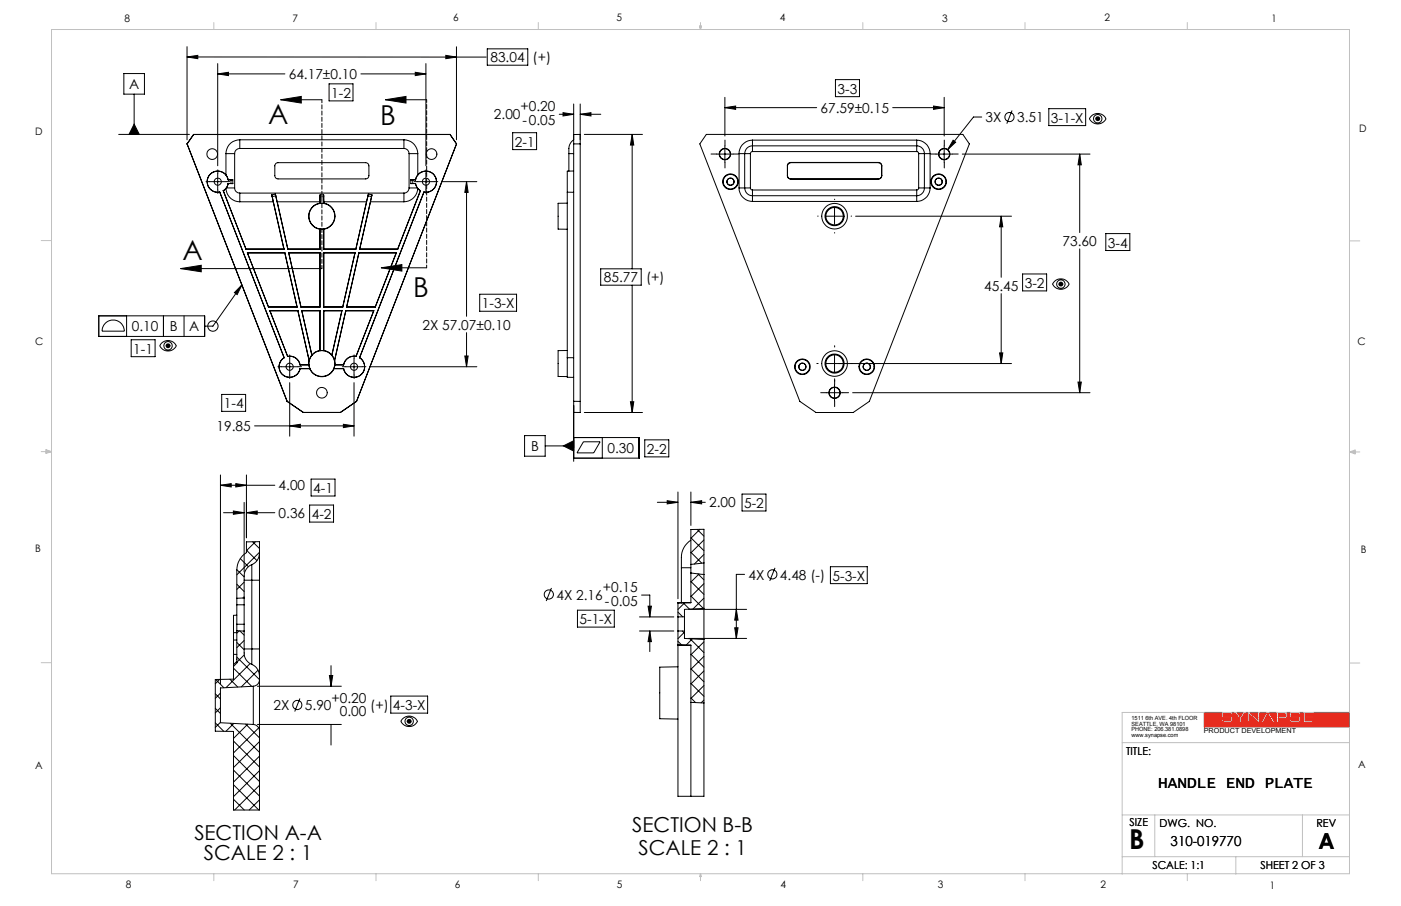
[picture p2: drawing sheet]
<svg xmlns="http://www.w3.org/2000/svg" width="432mm" height="279mm" viewBox="0 0 432 279" stroke-linecap="round" stroke-linejoin="round" font-family="sans-serif">
<path d="M381.1 219.7h2.2l-1.1 1.3zM385.1 219.7h2.6v2.3zM390.8 220l.8 1.5h-1.7zM381.9 222.8v-1.4l-1.5-1.7h-.8l.2 .8h-.5v-.5h-2.3v.9h2l.7 .3v1.3l-.2 .2-2.2 .1-.6-.2-.2-.8h.5v.5h2.3v-.9l-2.5-.1-.3-.7 .2-.9h-5.5v4.5h44.7v-4.5h-11.1v.3h-2.6v.9h2.6v.4h-2.6v1h2.6v.5h-3.1M381.9 222.8h.1M381.9 222.8h.6v-1.4l1.5-1.7h.6v3.1M384.6 222.8h.6l-.1-2.5 2.8 2.5h.3v-3.1h2.2l-1.7 3.1h.6l.4-.8h2.1l.5 .8h.6l-1.7-3.1h2.2v3.1h.6v-1.3l2.5-.1 .2-.5-.2-1.2h1.2l-.2 .9 .3 .7 2.5 .1v.9h-2.3v-.5h-.5l.2 .8 .6 .2 2.2-.1 .2-.2v-1.3l-.7-.3h-2v-.9h2.3v.5h.5l-.2-.8h1.1v3.1M384.6 222.8h.1M394 220h2l.1 .9-2.1 .2zM401.7 222.8h.1" fill="none" stroke="#e62b1e" stroke-width=".31"/>
<g fill="none" stroke="#c0c0c0" stroke-width=".31">
<path d="M15.9 9.1h400v260.4h-400zM65.9 6.9v2.2M115.9 6.9v2.2M165.9 6.9v2.2M215.6 8h.6l-.3 1.1zM215.7 8l.2 1.1M215.9 6.9v2.2M216 8l-.1 1.1M265.9 6.9v2.2M315.9 6.9v2.2M365.9 6.9v2.2M12.7 74.2h3.2"/>
<path d="M415.9 74.3h3.2M12.7 139.3h3.2M14.2 139.1l1.7 .2M14.2 138.7l1.7 .6-1.7 .5zM15.9 139.3l-1.7 .3M415.9 139.4h3.2M415.9 139.4l1.8-.6v1.2zM415.9 139.4l1.8 .3M417.7 139.2l-1.8 .2M12.7 204.4h3.2M415.9 204.5h3.2M415.9 219.7h-70v49.9"/>
<path d="M345.9 229h70M345.9 251.3h70M355.9 251.3v12.9M401.4 251.3v12.9M65.9 269.5v2.1M115.9 269.5v2.1M165.9 269.5v2.1M215.9 269.5v2.1M215.9 269.5l.3 .8h-.6zM265.9 269.5v2.1M315.9 269.5v2.1M345.9 264.2h70"/>
<path d="M365.9 269.5v2.1M380.9 264.2v5.4"/>
</g>
<path d="M371.2 219.7v4.5h44.7v-4.5h-11.1v.3h-2.6v.9h2.6v.4h-2.6v1h2.6v.5h-3.1v-3.1h-1.1l.2 .8h-.5v-.5h-2.3v.9h2.2l.5 .2 .1 1.3-.5 .4h-2.3l-.3-.2-.2-.8h.5v.5h2.3v-.9l-2.6-.1-.2-.5 .2-1.1h-1.2l.2 1.4-.3 .4h-2.4v1.3h-.6v-3.1h-2.2l1.7 3.1h-.6l-.5-.8h-2.1l-.4 .8h-.6l1.7-3.1h-2.2v3.1h-.3l-2.7-2.5v2.5h-.6v-3.1h-.6l-1.5 1.7v1.4h-.6v-1.4l-1.5-1.7h-.8l.2 .8h-.5v-.5h-2.3v.9h2.2l.5 .2 .1 1.3-.5 .4h-2.3l-.4-.3-.1-.7h.5v.5h2.3v-.9l-2.6-.1-.2-.4 .2-1.2zM381.1 219.7l1.1 1.3 1.1-1.3zM385.1 219.7l2.6 2.3v-2.3zM390.8 220l-.9 1.5h1.7zM394 220v1.1l2.1-.1-.1-1z" fill-rule="evenodd" fill="#e62b1e"/>
<g fill="none" stroke="#000" stroke-width=".31">
<path d="M57.6 17.6l3.4-.5v1zM57.6 14.4v28.7M57.6 17.6h92.2M67.1 19.6v31.5M131.3 19.6v31.5M137.4 17.1l3.3 .5-3.3 .5zM140.7 14.4v28.7M150.2 15.1h12.5v5h-12.5zM38.2 22.7h6.3v6.3h-6.3zM41.3 38.3l1.6 3.2h-3.1zM41.3 29v12.5M67.1 22.8l3.3-.5v1z"/>
<path d="M67.1 22.8h20.7M86.5 30.8l6.4-1.1v2.1zM86.5 30.8h12.7M101.4 25.9h7.4v5.2h-7.4zM111.2 22.8h20.1M118.8 30.8h12.7M118.8 30.8l6.3-1.1v2.1zM128 22.3l3.3 .5-3.3 .5zM172.4 35.2h4.4M173.5 34.7l3.3 .5-3.3 .6zM176.8 32.1v110.2M178.8 35.2l3.3-.5v1.1z"/>
<path d="M178.8 32.1v95.1h-2M178.8 35.2h6.4M223.4 33.2l3.3-.5v1zM223.4 30v11.9M223.4 33.2h28.3M257.5 24.6h7.4v5.2h-7.4zM275.1 33.2h15.9M287.7 32.7l3.3 .5-3.3 .5zM291 30v11.9M302.6 36.1h-2.6l-7.9 10M311.9 34.1l-1.6 4M323.3 33.5h11.3v5.2h-11.3z"/>
<path d="M336.3 35.8a2.83 2.83 0 0 1 4.6 .8 2.83 2.83 0 0 1-2.6 1.6 2.83 2.83 0 0 1-2.5-1.6zM36.6 41.5h21.8M57.6 44.4h.1M57.6 44.4l30.9 79.4M57.7 44.4l30.8 79.4M59.7 41.5h79M59.7 41.5l-2 2.9M59.7 41.5l-2.1 2.9M64.6 56h5M67.1 53.5v5.1M67.7 59.2l19.9 51.1M67.7 59.3l19.9 51"/>
<path d="M67.7 59.2v.1M68.8 58.8l7 18M68.8 58.8h.1M69.6 53.9l.7 1.6h1.5M69.6 58.1l-.8 .7M69.6 53.9a3.3 3.3 0 0 0-5.6 1 3.3 3.3 0 0 0 3.7 4.4M69.6 58.1a4.3 4.3 0 0 0 4.3 4.1M69.6 47.4h2.7M69.6 47.4v6.5M69.8 58h2.5M69.8 58l-.2 .1M70.3 56.6a3.4 3.4 0 0 1-1.5 2.2"/>
<path d="M70.3 56.6h.1M70.3 56.6h.9M70.3 56.6h1.5M70.3 56.6l-.5 1.4M71.2 55.5v1.1M71.2 56.6h.6M71.8 55.5h-1.5a3.3 3.3 0 0 0-3.8-2.7 3.3 3.3 0 0 0-2.6 3.8 3.3 3.3 0 0 0 3.8 2.6M71.8 55.5v1.1M72.3 58a1.57 1.57 0 0 0 1.6 1.5M72.3 47.4v10.6M73.9 59.5v2.7M73.9 43.1a4.2 4.2 0 0 0-4.3 4.3"/>
<path d="M73.9 43.1v2.7M73.9 45.8a1.57 1.57 0 0 0-1.6 1.6M73.9 43.1h50.6M73.9 45.8h50.6M73.9 59.5h50.6M84.9 59.9l-1.2 .2M84.9 59.9l.5 2.3M84.9 59.9l.1 .5M85 50.4l.7-.2h27a.96 .96 0 0 1 1 1v3a.97 .97 0 0 1-1 1h-27a.97 .97 0 0 1-1-1v-3.2zM113.5 59.9l-.5 2.3M113.5 59.9l1.2 .2M113.5 59.9l-.1 .5"/>
<path d="M124.5 43.1a4.3 4.3 0 0 1 4.3 4.3M124.5 45.8a1.57 1.57 0 0 1 1.6 1.6M124.5 43.1v2.7M124.5 59.5v2.7M126.1 47.4h2.7M126.1 58a1.57 1.57 0 0 1-1.6 1.5M126.1 58h2.5M126.1 47.4v10.6M126.6 55.5h1.5M126.6 56.6h1.5M126.6 55.5v1.1M127.2 56.6h.9"/>
<path d="M127.2 55.5v1.1M127.2 56.6h-.6M128.1 56.6l.5 1.4M128.1 56.6a3.1 3.1 0 0 0 1.5 2.2M128.1 55.5a3.2 3.2 0 0 1 3.8-2.6 3.2 3.2 0 0 1 2.6 3.8 3.2 3.2 0 0 1-3.9 2.5M128.1 56.6h.1M128.6 58l.1 .1M128.7 58.1l.8 .7M128.7 58.1a4.2 4.2 0 0 1-4.2 4.1M128.7 56h5.1M128.8 53.9l-.7 1.6M128.8 53.9a3.3 3.3 0 0 1 5.6 1 3.3 3.3 0 0 1-3.7 4.4"/>
<path d="M128.8 47.4v6.5M129.5 58.8l-6.9 18M129.5 58.8h.1M129.6 58.8l-7 18M130.6 59.2l.1 .1M130.6 59.2l-19.8 51.1M130.7 59.3l-19.9 51M131.3 53.5v5.1M136.2 56h10.8M138.7 41.5l2 2.9M138.7 41.5h.1M140.7 44.4h.1"/>
<path d="M140.7 44.4l-30.8 79.4M143.8 56l.5 3.3h-1zM143.8 56v41.5M158 40.9h7.4v5.2h-7.4zM174.8 59.3h2M174.8 59.3v51M175.3 47.4h1.5M175.3 47.4v5.4M176.8 52.7l-2 .1v6.5M176.8 43.1a4.7 4.7 0 0 0-1.5 4.3M176.8 44.4h2M178.8 41.5h-2"/>
<path d="M180.1 41.5h17.9M194.8 41.5l.5 3.2h-1zM194.8 41.5v41.4M217.7 41.5h79.1l2 2.9-30.9 79.4-4.9 3.4h-11.5l-5-3.4-30.8-79.4zM220.9 47.5h5.1M223.4 45v5.1M227.8 58a4.1 4.1 0 0 0 4.1 4.1M227.8 58h1.7M227.8 47.4h1.7M227.8 47.4v10.6M229.5 58a2.41 2.41 0 0 0 2.4 2.4M229.5 47.4h1.8"/>
<path d="M229.5 58h1.8M229.5 47.4v10.6M231.3 58l.2 .4 .4 .2M231.3 47.4v10.6M231.9 43.2a4.2 4.2 0 0 0-4.1 4.2M231.9 43.2v1.8M231.9 45a2.41 2.41 0 0 0-2.4 2.4M231.9 45v1.7M231.9 58.6v1.8M231.9 46.7l-.3 .1-.3 .6M231.9 43.2h50.6M231.9 45h50.6"/>
<path d="M231.9 46.7h50.6M231.9 58.6h50.6M242.7 54.2a1.03 1.03 0 0 0 1 1M242.7 51.2v3M242.7 51.2h.1M242.7 54.2h.1M242.7 54.2a1.02 1.02 0 0 0 1 1M243.7 50.1a1.02 1.02 0 0 0-1 1.1M243.7 50.2a1.02 1.02 0 0 0-1 1M243.7 55.2h27M243.7 50.2h27M243.7 50.1h27"/>
<path d="M243.7 50.1v.1M243.7 55.2h.1M270.7 50.1a1.09 1.09 0 0 1 1.1 1.1M270.7 50.2a.96 .96 0 0 1 1 1M270.7 50.1v.1M270.7 55.2h.1M271.7 54.2a.97 .97 0 0 1-1 1M271.7 51.2h.1M271.7 54.2h.1M271.7 51.2v3M271.8 54.2a1.08 1.08 0 0 1-1.1 1M271.8 51.2v3"/>
<path d="M282.5 43.2a4.2 4.2 0 0 1 4.2 4.2M282.5 45a2.41 2.41 0 0 1 2.4 2.4M282.5 43.2v1.8M282.5 58.6v1.8M282.5 46.7l.5 .2 .1 .5M282.5 45v1.7M283.1 58h1.8M283.1 47.4h1.8M283.1 58l-.1 .4-.5 .2M283.1 47.4v10.6M284.9 58h1.8M284.9 47.4h1.8"/>
<path d="M284.9 58a2.41 2.41 0 0 1-2.4 2.4M284.9 47.4v10.6M286.7 58a4.1 4.1 0 0 1-4.2 4.1M286.7 47.4v10.6M288.5 47.5h5M291 45v5.1M293.8 43.3l.7 .6-2.4 2.2zM296.6 47.5h39.4M332.8 47.5l.5 3.3h-1.1zM332.8 47.5v24.2M73.9 62.2h10.3M75.8 76.8h11.8"/>
<path d="M75.8 76.8h.1M76.2 78h11.6M76.2 78l6.5 16.7M76.2 78l6.6 16.7M83.7 60.1l.5 2.1M83.7 60.1l.2 .5M83.9 60.6l3.7 16.2M84.2 62.2l3.4 14.6M85 60.4l3.7 16.4M85 60.4l-1.1 .2M85.4 62.2l3.3 14.6M87.8 78l3.8 16.7"/>
<path d="M87.8 78l3.7 16.7M88.7 76.8h9.9M88.7 76.8h.1M89 78h9.6M89 78l3.7 16.7M89 78h.1M89 78l3.8 16.7M98.6 76.8h.1M98.6 70.7h1.2M98.6 62.7a4 4 0 0 0-3.5 4 4 4 0 0 0 3.5 4M98.6 62.7h1.2M98.6 60.1v2.1h-13.2"/>
<path d="M98.6 60.1v2.6M98.6 70.7v6.1M98.6 78v16.7M98.6 78h.1M98.6 60.1h1.2M98.6 60.7h1.2M99.8 62.7a4 4 0 0 1 3.5 4 4 4 0 0 1-3.5 4M99.8 60.1v2.1h13.2M99.8 78h9.6M99.8 60.1v2.6M99.8 70.7v6.1M99.8 78v16.7"/>
<path d="M99.8 76.8h9.9M99.8 78h.1M99.8 76.8h.1M109.4 78l-3.8 16.7M109.4 78l-3.7 16.7M109.4 78h.1M109.7 76.8h.1M110.6 78h11.6M110.6 78l-3.8 16.7M110.6 78l-3.7 16.7M110.8 76.8h11.8M110.9 76.8h-.1"/>
<path d="M113 62.2l-3.3 14.6M113.4 60.4l-3.7 16.4M113.4 60.4l1.1 .2M114.2 62.2l-3.3 14.6M114.2 62.2h10.3M114.5 60.6l-3.7 16.2M114.7 60.1l-.5 2.1M114.7 60.1l-.2 .5M122.2 78l-6.5 16.7M122.2 78l-6.6 16.7M122.6 76.8h.1M174.8 62.7h-2.8v8h2.8"/>
<path d="M231.9 60.4v1.7M231.9 62.1h50.6M231.9 60.4h50.6M254.7 66.7h5.1M257.2 64.1v5.1M263.7 66.7h48M282.5 60.4v1.7M308.6 66.7l.5 3.3h-1zM308.6 66.7v18.8M332.8 76.8v44.3M340.8 72h7.4v5.3h-7.4zM30.4 97.4h32.7v6.4h-32.7z"/>
<path d="M32.4 99.7a3.4 3.4 0 0 1 3.8-.8 3.4 3.4 0 0 1 2.1 3.2h-6.8l.1-1zM39 97.4v6.4M50.4 97.4v6.4M55.7 82.8l6.3-1v2zM55.7 82.8h43.5M56.7 97.4v6.4M74.6 87.8l-1.5 3-.9-.6zM74.6 87.8l-9 12.8h-2.5M82.7 94.7h8.9M82.8 94.7h-.1M82.8 94.7h8.7M83.1 95.8l5.6 14.1"/>
<path d="M83.1 95.8h8.7M91.5 94.7h.1M91.8 95.8l3.5 15.3M91.8 95.8h.1M92.7 94.7h5.9M92.8 94.7h5.8M92.8 94.7h-.1M93 95.8l3.1 13.7M93 95.8h5.6M93 95.8h.1M98.6 95.8v12.3M98.6 95.8h.1"/>
<path d="M99.8 94.7h5.9M99.8 95.8v12.3M99.8 95.8h5.6M99.8 95.8h.1M105.4 95.8l-3.1 13.7M105.4 95.8h-.1M105.6 94.7h-5.8M105.6 94.7h.1M106.6 95.8l-3.5 15.3M106.6 95.8h.1M106.8 94.7h8.9M106.9 94.7h8.7"/>
<path d="M106.9 94.7h-.1M115.2 95.8l-5.5 14.1M115.2 95.8h-8.6M115.2 95.8h.1M115.6 94.7h.1M117.5 82.6l6.4-1v2zM117.5 82.6h14M147.8 90.7h11.4v5.3h-11.4zM185.1 82.9h12.5v5h-12.5zM194.8 87.9v39.3M308.6 90.6v21.5M315.2 84.5h7.4v5.2h-7.4z"/>
<path d="M324.8 87a2.85 2.85 0 0 1 4.7 .6 2.84 2.84 0 0 1-2.5 1.6 2.84 2.84 0 0 1-2.6-1.6zM40.4 104.8h7.4v5.2h-7.4zM54.4 106.6a2.87 2.87 0 0 1-2.6 1.6 2.87 2.87 0 0 1-2.6-1.6 2.83 2.83 0 0 1 2.6-1.6 2.83 2.83 0 0 1 2.5 1.6M86.7 113.1h5.1M87.6 110.3a3.3 3.3 0 0 0-.2 5.5 3.3 3.3 0 0 0 5.1-2.1M87.6 110.3h.1M87.6 110.3a3.2 3.2 0 0 0-.2 5.5 3.2 3.2 0 0 0 5.1-2.1M88.7 109.9a3.2 3.2 0 0 1 3.8 2.6M88.7 109.9h.1M89.3 118v16.5M89.3 110.6v5M92.5 112.5h2.7"/>
<path d="M92.5 113.7h3M92.5 113.7h.1M92.5 112.5h2.6M92.5 112.5h.1M95.1 112.5h.1M95.2 112.5l.3 1.2M95.3 111.1l-.2 1.4M95.5 113.7a4.1 4.1 0 0 0 3.7 2.5 4.1 4.1 0 0 0 3.7-2.5M95.5 113.7h.1M96.1 109.5l-.8 1.6M96.1 109.5h.1M98.6 108.1a3.8 3.8 0 0 0-2.5 1.4"/>
<path d="M98.6 108.1h.1M98.6 108.1h1.2M99.8 108.1a3.7 3.7 0 0 1 2.5 1.4M99.8 108.1h.1M102.3 109.5l.8 1.6M102.9 113.7h.1M102.9 113.7h3M103.1 111.1l.2 1.4M103.2 112.5l-.3 1.2M103.2 112.5h2.7M103.3 112.5h-.1M103.3 112.5h2.6"/>
<path d="M105.9 112.5h.1M105.9 113.7h.1M106.6 113.1h5.1M109.1 118v16.5M109.1 110.6v5M109.7 109.9a3.2 3.2 0 0 0-3.8 2.6M109.7 109.9h.1M110.8 110.3a3.3 3.3 0 0 1 .1 5.5 3.3 3.3 0 0 1-5-2.1M110.8 110.3h.1M110.8 110.3a3.3 3.3 0 0 1 .2 5.5 3.3 3.3 0 0 1-5.1-2.1M114 113.1h33M143.3 109.8h1l-.5 3.3z"/>
<path d="M143.8 102.6v10.5M174.8 110.3v6l2 .1M174.8 108.1h-2.8v8h2.8M174.8 110.3h2M257.2 109.6v5.1M257.2 118.6v5M308.1 108.8h1l-.5 3.3zM311.7 112.1h-57M332.2 117.8h1.1l-.5 3.3zM68.3 121.6h7.4v5.3h-7.4zM78.5 131.3h30.6M88.5 123.8l5 3.4"/>
<path d="M88.5 123.8h.1M89.3 131.3l3.3-.5v1.1zM93.5 127.2h11.4M93.5 127.2h.1M104.9 127.2h.1M105.8 130.8l3.3 .5-3.3 .6zM109.9 123.8l-5 3.4M161.7 134.3h6.3v6.4h-6.3zM168 137.5h8.8M173.6 137.5l3.2-1.6v3.2zM176.8 134.9h20.2v6.4h-20.2M176.8 123.8h2"/>
<path d="M179.8 136.2h5.2l-2 3.5h-5.2zM180.1 127.2h17.9M185.6 134.9v6.4M194.3 123.9h1l-.5 3.3zM198.7 135.6h7.4v5.3h-7.4zM254.7 121.1h5.1M262.8 121.1h73.2M67.9 149.6l3.4-.4v1zM67.9 146.5v64.4M67.9 149.6h16.8M68.9 158.1h6.3M71.9 157.6l3.3 .5-3.3 .5z"/>
<path d="M72.7 149.2l3.3 .4-3.3 .6zM75.2 154.9v21.5M76 158.1l3.3-.5v1zM76 146.5v19.3M76 158.1h8.7M95.4 155.8h7.4v5.2h-7.4zM95.9 147.7h7.4v5.3h-7.4zM202.6 154.9h6.4M205.6 154.4l3.4 .5-3.4 .5zM209 151.7v32.9M212.9 154.9l3.4-.5v1zM212.9 151.7v10.3"/>
<path d="M212.9 154.9h4.5M228.7 152.4h7.4v5.2h-7.4zM73 175.7l2.2 2.2M74 172.3l2.6 2.5M75.2 178.9h2.4M75.2 179.5l-2.2 2.3M76 169.7l3.2 3.2M77.6 174.1a3.8 3.8 0 0 0-2.4 3.6v6.7M77.6 178.9h2.4M77.6 174.1v4.8M77.6 178.9v21.2M77.9 167.1l2.1 2.1"/>
<path d="M78.7 167.1l-2.7 2.7M80 170.6v-3.6l-4 .1v3.3a6.4 6.4 0 0 0-3 5.4v8.7M80 170.6a3.9 3.9 0 0 1-2.4 3.5M80 170.6v8.3M80 170.3l-7 7M80 178.9v21.2M210 175.1h2.9M210 175.1v10.8M212.9 174.1v2.6M212.9 176.7l4.1 .5M212.9 166.6a7.5 7.5 0 0 0-2.9 7.3v1.2M212.9 176.7v9.2"/>
<path d="M212.9 179.3l4.1 4M212.9 170.3l3.4 3.4M212.9 165.8l4.1 4M214.9 163.3l2.1 2M215.1 177l1.9 1.8M215.4 177l-2.5 2.5M215.7 163.2l-2.8 2.8M217 173.6l-4.1 .5M217 173.6v3.6M217 173.6v-10.4l-4.1 .1v10.8M217 177.2v10.4M217 180l-4.1 4"/>
<path d="M217 166.5l-4.1 4M217 171l-3 3M229.5 177.1h-2.6v19.8M238.9 175.1l-1.7 4M255.9 174.8h11.4v5.2h-11.4zM72 197.4v4.4M72 195.1v2.3M72 197.4h1M73 194.5l.1 9.9-1.1 1.1M73 192.5v2M73 184.5v2M73 189.7l-1 .1v5.3"/>
<path d="M73 198.1l2.2 2.3M73 180.2l2.2 2.2M73 186.5v6M73 194.5l2.2 .1M73 192.5h2.2M73 186.5h2.2M73 195.1h-1M73.7 194.6l-.7 .7M73.9 194.6l1.3 1.3M75.2 194.6v6.8a3.7 3.7 0 0 0 2.4 3.5M75.2 192.5v2.1M75.2 184.4v2.1"/>
<path d="M75.2 186.5v6M75.2 197.5l-2.2 2.2M75.2 184l-.3 .4M75.2 184.4l-2.2 .1M170 181.3l-1.7 4M178 188.2h11.3v5.2h-11.3zM197.1 194.6h10.6M197.1 190.3h10.6M197.7 183.5h2.6v6.8M199.7 186.9h1.1l-.5 3.4zM200.3 194.6l.5 3.3h-1.1zM200.3 194.6v6.3"/>
<path d="M209 194.6h2M209 185.9h.1M209 190.3v4.3M209 185.9v4.4M209 194.6v51h8v-48.4M209 197.8l1.1 1.1M209 188.8l1.4 1.4M210.3 194.6l.7 .7M210.6 185.9l1.9 2M211 190.2l-2 .1M211 194.6v2.3l6 .3M211 190.2v4.4"/>
<path d="M211 194.9l-2 2.1M211 185.9l-2 2.1M212.2 187.9h17.9M212.2 196.9h17.9M212.7 197l4.3 4.3M212.9 185.9h-3.9M212.9 199l-3.9-.1 3.9 .1v46.6M212.9 185.8l-3.9 .1M212.9 183.8l3.9 3.8M213.4 197l-1.9 2M217 187.6l-6 .3v2.3M217 187.6v9.6"/>
<path d="M217 197.9l-4.1 4M217 184.5l-3.4 3.3M226.4 193.6h1.1l-.6 3.3zM226.9 187.9l.6 3.3h-1.1zM66.4 218.4l1.5 1.6M66.4 214l1.5 1.5M66.5 209.5l2.5 2.6M67.7 209.5l-1.3 1.4M67.9 213.7l-1.5 1.7M67.9 218.3l-1.5 1.6M70.9 209.5l2.4 2.4M72 206.1l5.5 5.5"/>
<path d="M72 201.8v7.6l-5.6 .2v15.9l5.6 .1v24.2h8v-24.4M72 201.8h1M73 202.6l7 7M73 203.9l-1 1.1M75.2 200.1h2.4M75.3 202l-2.2 2.2M77.1 204.6l-7.4 7.5M77.6 204.9a3.9 3.9 0 0 1 2.4 3.5M77.6 200.1v4.8M77.6 200.1h2.4M78.1 211.6v11.8M78.1 211.6l-10.2 .6v10.7l10.2 .5"/>
<path d="M79.3 211.6h25.9M79.6 206.7l-5.2 5.1M80 209.6a2.06 2.06 0 0 1-1.9 2M80 209.6v15.8M80 200.1v8.3M80 208.4v1.2M92.4 215.4l-1.6 4M101.5 208.3h1.1l-.6 3.3zM102 205.3v6.3M120.4 214.7h11.4v5.2h-11.4zM209 205.6l-5.7 .1v16l5.7 .1M212.9 216.6l4.1 .2"/>
<path d="M212.9 215.2l1.5 1.5M212.9 210.7l4.1 4M212.9 206.2l4.1 4.1M212.9 201.8l4.1 4M217 202.4l-4.1 4M217 206.9l-4.1 4M217 211.4l-4.1 4M217 215.9l-.9 .8M66.4 222.9l2.6 2.6M67.9 222.7l-1.5 1.6M71 223.1l9 8.9M72 237.5l8 8"/>
<path d="M72 233l8 8M72 228.5l8 8M72.1 223.1l-2.5 2.4M75.7 223.3l4.3 4.2M76.3 223.3l-4.3 4.4M78.1 223.4a2.06 2.06 0 0 1 1.9 2M79.3 223.4h25.9M79.7 224.5l-7.7 7.7M80 228.7l-8 8M80 233.2l-8 8M80 237.7l-8 8M102 223.4v6.4"/>
<path d="M123.9 221.8a2.83 2.83 0 0 1 4.8 .7 2.85 2.85 0 0 1-2.6 1.5 2.85 2.85 0 0 1-2.6-1.5zM72 246.5l3.3 3.3M72 242l7.8 7.8M80 242.2l-7.7 7.6M80 246.7l-3.2 3.1"/>
<circle cx="311.1" cy="36.1" r="1.4"/>
<circle cx="338.3" cy="36.6" r="1.29"/>
<circle cx="65.4" cy="47.5" r="1.65"/>
<circle cx="67.1" cy="56" r="1.1"/>
<circle cx="131.3" cy="56" r="1.09"/>
<circle cx="133" cy="47.5" r="1.65"/>
<circle cx="223.4" cy="47.5" r="1.64"/>
<circle cx="223.4" cy="47.5" r="1.76"/>
<circle cx="225.1" cy="56" r="1.12"/>
<circle cx="225.1" cy="56" r="1.09"/>
<circle cx="225.1" cy="56" r="2.26"/>
<circle cx="225.1" cy="56" r="2.4"/>
<circle cx="289.3" cy="56" r="1.12"/>
<circle cx="289.3" cy="56" r="1.1"/>
<circle cx="289.3" cy="56" r="2.26"/>
<circle cx="289.3" cy="56" r="2.4"/>
<circle cx="291" cy="47.5" r="1.64"/>
<circle cx="291" cy="47.5" r="1.76"/>
<circle cx="99.2" cy="66.7" r="4"/>
<circle cx="257.2" cy="66.7" r="4"/>
<circle cx="257.2" cy="66.7" r="2.69"/>
<circle cx="257.2" cy="66.7" r="2.95"/>
<circle cx="327" cy="87.6" r="1.29"/>
<circle cx="51.8" cy="106.6" r="1.3"/>
<circle cx="65.6" cy="100.6" r="1.59"/>
<circle cx="89.3" cy="113.1" r="1.1"/>
<circle cx="99.2" cy="112.1" r="4"/>
<circle cx="109.1" cy="113.1" r="1.09"/>
<circle cx="247.3" cy="113.1" r="1.12"/>
<circle cx="247.3" cy="113.1" r="2.25"/>
<circle cx="247.3" cy="113.1" r="1.1"/>
<circle cx="247.3" cy="113.1" r="2.41"/>
<circle cx="257.2" cy="112.1" r="4"/>
<circle cx="257.2" cy="112.1" r="2.69"/>
<circle cx="257.2" cy="112.1" r="2.95"/>
<circle cx="267.1" cy="113.1" r="2.4"/>
<circle cx="267.1" cy="113.1" r="1.11"/>
<circle cx="267.1" cy="113.1" r="2.24"/>
<circle cx="267.1" cy="113.1" r="1.1"/>
<circle cx="99.2" cy="121.1" r="1.65"/>
<circle cx="257.2" cy="121.1" r="1.64"/>
<circle cx="257.2" cy="121.1" r="1.76"/>
<circle cx="238.1" cy="177.1" r="1.41"/>
<circle cx="169.2" cy="183.3" r="1.41"/>
<circle cx="91.6" cy="217.4" r="1.42"/>
<circle cx="126.1" cy="222.5" r="1.29"/>
</g>
<g fill="#000">
<path d="M67.1 22.8l3.3-.5v1zM128 22.3l3.3 .5-3.3 .5zM143.8 56l.5 3.3h-1zM143.3 109.8h1l-.5 3.3zM57.6 17.6l3.4-.5v1zM137.4 17.1l3.3 .5-3.3 .5zM89.3 131.3l3.3-.5v1.1zM105.8 130.8l3.3 .5-3.3 .6zM173.5 34.7l3.3 .5-3.3 .6zM178.8 35.2l3.3-.5v1.1zM194.3 123.9h1l-.5 3.3zM194.8 41.5l.5 3.2h-1zM308.6 66.7l.5 3.3h-1zM308.1 108.8h1l-.5 3.3zM293.8 43.3l-1.7 2.8 2.4-2.2zM223.4 33.2l3.3-.5v1zM287.7 32.7l3.3 .5-3.3 .5zM332.8 47.5l.5 3.3h-1.1zM332.2 117.8h1.1l-.5 3.3zM71.9 157.6l3.3 .5-3.3 .5zM76 158.1l3.3-.5v1zM101.5 208.3h1.1l-.6 3.3zM72.7 149.2l3.3 .4-3.3 .6zM67.9 149.6l3.4-.4v1zM226.9 187.9l.6 3.3h-1.1zM226.4 193.6h1.1l-.6 3.3zM212.9 154.9l3.4-.5v1zM205.6 154.4l3.4 .5-3.4 .5zM200.3 194.6l.5 3.3h-1.1zM199.7 186.9h1.1l-.5 3.4z"/>
<path d="M86.5 30.8l6.4-1.1v2.1zM55.7 82.8l6.3-1v2zM74.6 87.8l-1.5 3-.9-.6zM41.3 38.3l1.6 3.2h-3.1zM173.6 137.5l3.2 1.6v-3.2z"/>
<path d="M118.8 30.8l6.3-1.1v2.1zM117.5 82.6l6.4-1v2z"/>
<path d="M337.7 36.2l-.1 .4h1.5l-.5-.7h-.5zM337.6 36.6a.76 .76 0 0 0 .7 .8 .76 .76 0 0 0 .8-.8z"/>
<path d="M326.5 87l-.3 .6h1.5l-.4-.7zM326.2 87.6a.76 .76 0 0 0 .8 .7 .76 .76 0 0 0 .7-.7z"/>
<path d="M51.3 106.1l-.3 .5h1.6l-.5-.7zM51 106.6a.78 .78 0 0 0 .8 .8 .78 .78 0 0 0 .8-.8z"/>
<path d="M125.6 221.9l-.3 .6h1.6l-.5-.7zM125.3 222.4a.78 .78 0 0 0 .8 .8 .78 .78 0 0 0 .8-.8z"/>
</g>
<g fill="none" stroke="#000" stroke-width=".31" stroke-dasharray="15.2 1.3 1.3 1.3">
<path d="M64.6 56h-1.1M67.1 53.5v-1.1M67.1 58.6v1.1M69.7 56h1.1M128.8 56h-1.1M131.3 53.5v-1.1M131.3 58.6v1.1M133.8 56h1.1M220.9 47.5h-1.8M223.4 45v-1.8M223.4 50v1.8M226 47.5h1.7"/>
<path d="M288.5 47.5h-1.8M291 45v-1.8M291 50v1.8M293.6 47.5h1.7M252.2 66.7h-.2M257.2 61.6v-.2M257.2 71.7v.2M262.3 66.7h.2M86.8 113.1h-1.1M89.3 110.5v-1.1M89.3 115.6v1.1M91.8 113.1h1.1"/>
<path d="M106.6 113.1h-1.1M109.1 110.5v-1.1M109.1 115.6v1.1M111.7 113.1h1.1M252.2 112.1h-.5M257.2 118.6v-1.8M257.2 107v-.4M257.2 117.2v.4M262.3 112.1h.4M254.7 121.1h-1.8M257.2 123.6v1.8M259.8 121.1h1.7"/>
</g>
<path d="M99.2 30.8v52" fill="none" stroke="#000" stroke-width=".31" stroke-dasharray="1.3 .6" stroke-dashoffset=".3"/>
<path d="M131.5 30.8v51.8" fill="none" stroke="#000" stroke-width=".31" stroke-dasharray="1.3 .6" stroke-dashoffset=".4"/>
<g font-size="8.5">
<text x="82.7" y="38.2">A</text>
<text x="117.2" y="38.6">B</text>
<text x="56.3" y="80.3">A</text>
<text x="127.4" y="91.7">B</text>
<text x="348.1" y="261.9">B</text>
</g>
<text font-size="6.8" x="406.4" y="262">A</text>
<g font-size="6.3">
<text x="194.9" y="256.4">SECTION B-B</text>
<text x="59.9" y="259">SECTION A-A</text>
<text x="196.8" y="263.8">SCALE 2 : 1</text>
<text x="62.9" y="265.3">SCALE 2 : 1</text>
</g>
<text font-size="4.9" x="357" y="243.1">HANDLE END PLATE</text>
<g font-size="4.2">
<text x="151.1" y="19.2">83.04</text>
<text x="164.2" y="19.2">(+)</text>
<text x="39.8" y="27.5">A</text>
<text x="89" y="24.4">64.17±0.10</text>
<text x="258.2" y="28.9">3-3</text>
<text x="102.1" y="30.2">1-2</text>
<text x="160.4" y="34.3">+0.20</text>
<text x="252.9" y="34.8">67.59±0.15</text>
<text x="152.2" y="36.7">2.00</text>
<text x="161" y="38.6">-0.05</text>
<text x="303.8" y="37.7">3X</text>
<text x="313.5" y="37.7">3.51</text>
<text x="323.9" y="37.8">3-1-X</text>
<text x="158.7" y="45.2">2-1</text>
<text x="327.5" y="75.8">73.60</text>
<text x="341.5" y="76.3">3-4</text>
<text x="186.1" y="87">85.77</text>
<text x="199.2" y="87">(+)</text>
<text x="303.3" y="89.6">45.45</text>
<text x="315.8" y="88.8">3-2</text>
<text x="148.5" y="95">1-3-X</text>
<text x="130.2" y="101.6">2X 57.07±0.10</text>
<text x="40.6" y="102.1">0.10</text>
<text x="52.4" y="102.1">B</text>
<text x="58.4" y="102.1">A</text>
<text x="41.1" y="109.1">1-1</text>
<text x="69" y="125.9">1-4</text>
<text x="66.8" y="132.9">19.85</text>
<text x="163.7" y="139.1">B</text>
<text x="187.2" y="139.7">0.30</text>
<text x="199.4" y="140">2-2</text>
<text x="85.9" y="151.2">4.00</text>
<text x="96.5" y="152">4-1</text>
<text x="85.9" y="159.7">0.36</text>
<text x="96.1" y="160.1">4-2</text>
<text x="218.6" y="156.5">2.00</text>
<text x="229.4" y="156.7">5-2</text>
<text x="230.7" y="178.7">4X</text>
<text x="240.4" y="178.7">4.48 (-)</text>
<text x="256.6" y="179">5-3-X</text>
<text x="171.5" y="184.9">4X 2.16</text>
<text x="185.8" y="182.6">+0.15</text>
<text x="186.4" y="186.8">-0.05</text>
<text x="178.6" y="192.5">5-1-X</text>
<text x="84.3" y="219">2X</text>
<text x="94" y="219">5.90</text>
<text x="102.2" y="216.6">+0.20</text>
<text x="104.8" y="220.9">0.00</text>
<text x="114.1" y="219">(+)</text>
<text x="121.1" y="219">4-3-X</text>
<text x="360.8" y="260.8">310-019770</text>
</g>
<g font-size="3.4">
<text x="347" y="232.9">TITLE:</text>
<text x="348.1" y="254.7">SIZE</text>
<text x="357.4" y="255">DWG. NO.</text>
<text x="405.7" y="255">REV</text>
<text x="355.2" y="268.1">SCALE: 1:1</text>
<text x="388.5" y="267.9">SHEET 2 OF 3</text>
</g>
<g font-size="3.2">
<text x="38.3" y="6.7">8</text>
<text x="90.2" y="6.7">7</text>
<text x="139.7" y="6.5">6</text>
<text x="190" y="6.5">5</text>
<text x="240.4" y="6.5">4</text>
<text x="290.4" y="6.7">3</text>
<text x="340.4" y="6.5">2</text>
<text x="391.9" y="6.7">1</text>
<text x="10.9" y="41.6">D</text>
<text x="418.9" y="40.7">D</text>
<text x="10.9" y="106.3">C</text>
<text x="418.4" y="106.4">C</text>
<text x="10.8" y="170.2">B</text>
<text x="419.4" y="170.6">B</text>
<text x="10.8" y="237.2">A</text>
<text x="418.6" y="236.8">A</text>
<text x="38.8" y="273.8">8</text>
<text x="90.4" y="273.8">7</text>
<text x="140.2" y="273.8">6</text>
<text x="190.1" y="273.9">5</text>
<text x="240.5" y="273.8">4</text>
<text x="289" y="273.9">3</text>
<text x="339.1" y="273.8">2</text>
<text x="391.4" y="274.1">1</text>
</g>
<text font-size="2.1" x="371" y="226.1">PRODUCT DEVELOPMENT</text>
<g font-size="1.8">
<text x="348.8" y="222.1">1511 6th AVE. 4th FLOOR</text>
<text x="348.8" y="223.8">SEATTLE, WA 98101</text>
<text x="348.8" y="225.6">PHONE: 206.381.0898</text>
<text x="348.8" y="227.3">www.synapse.com</text>
</g>
</svg>
